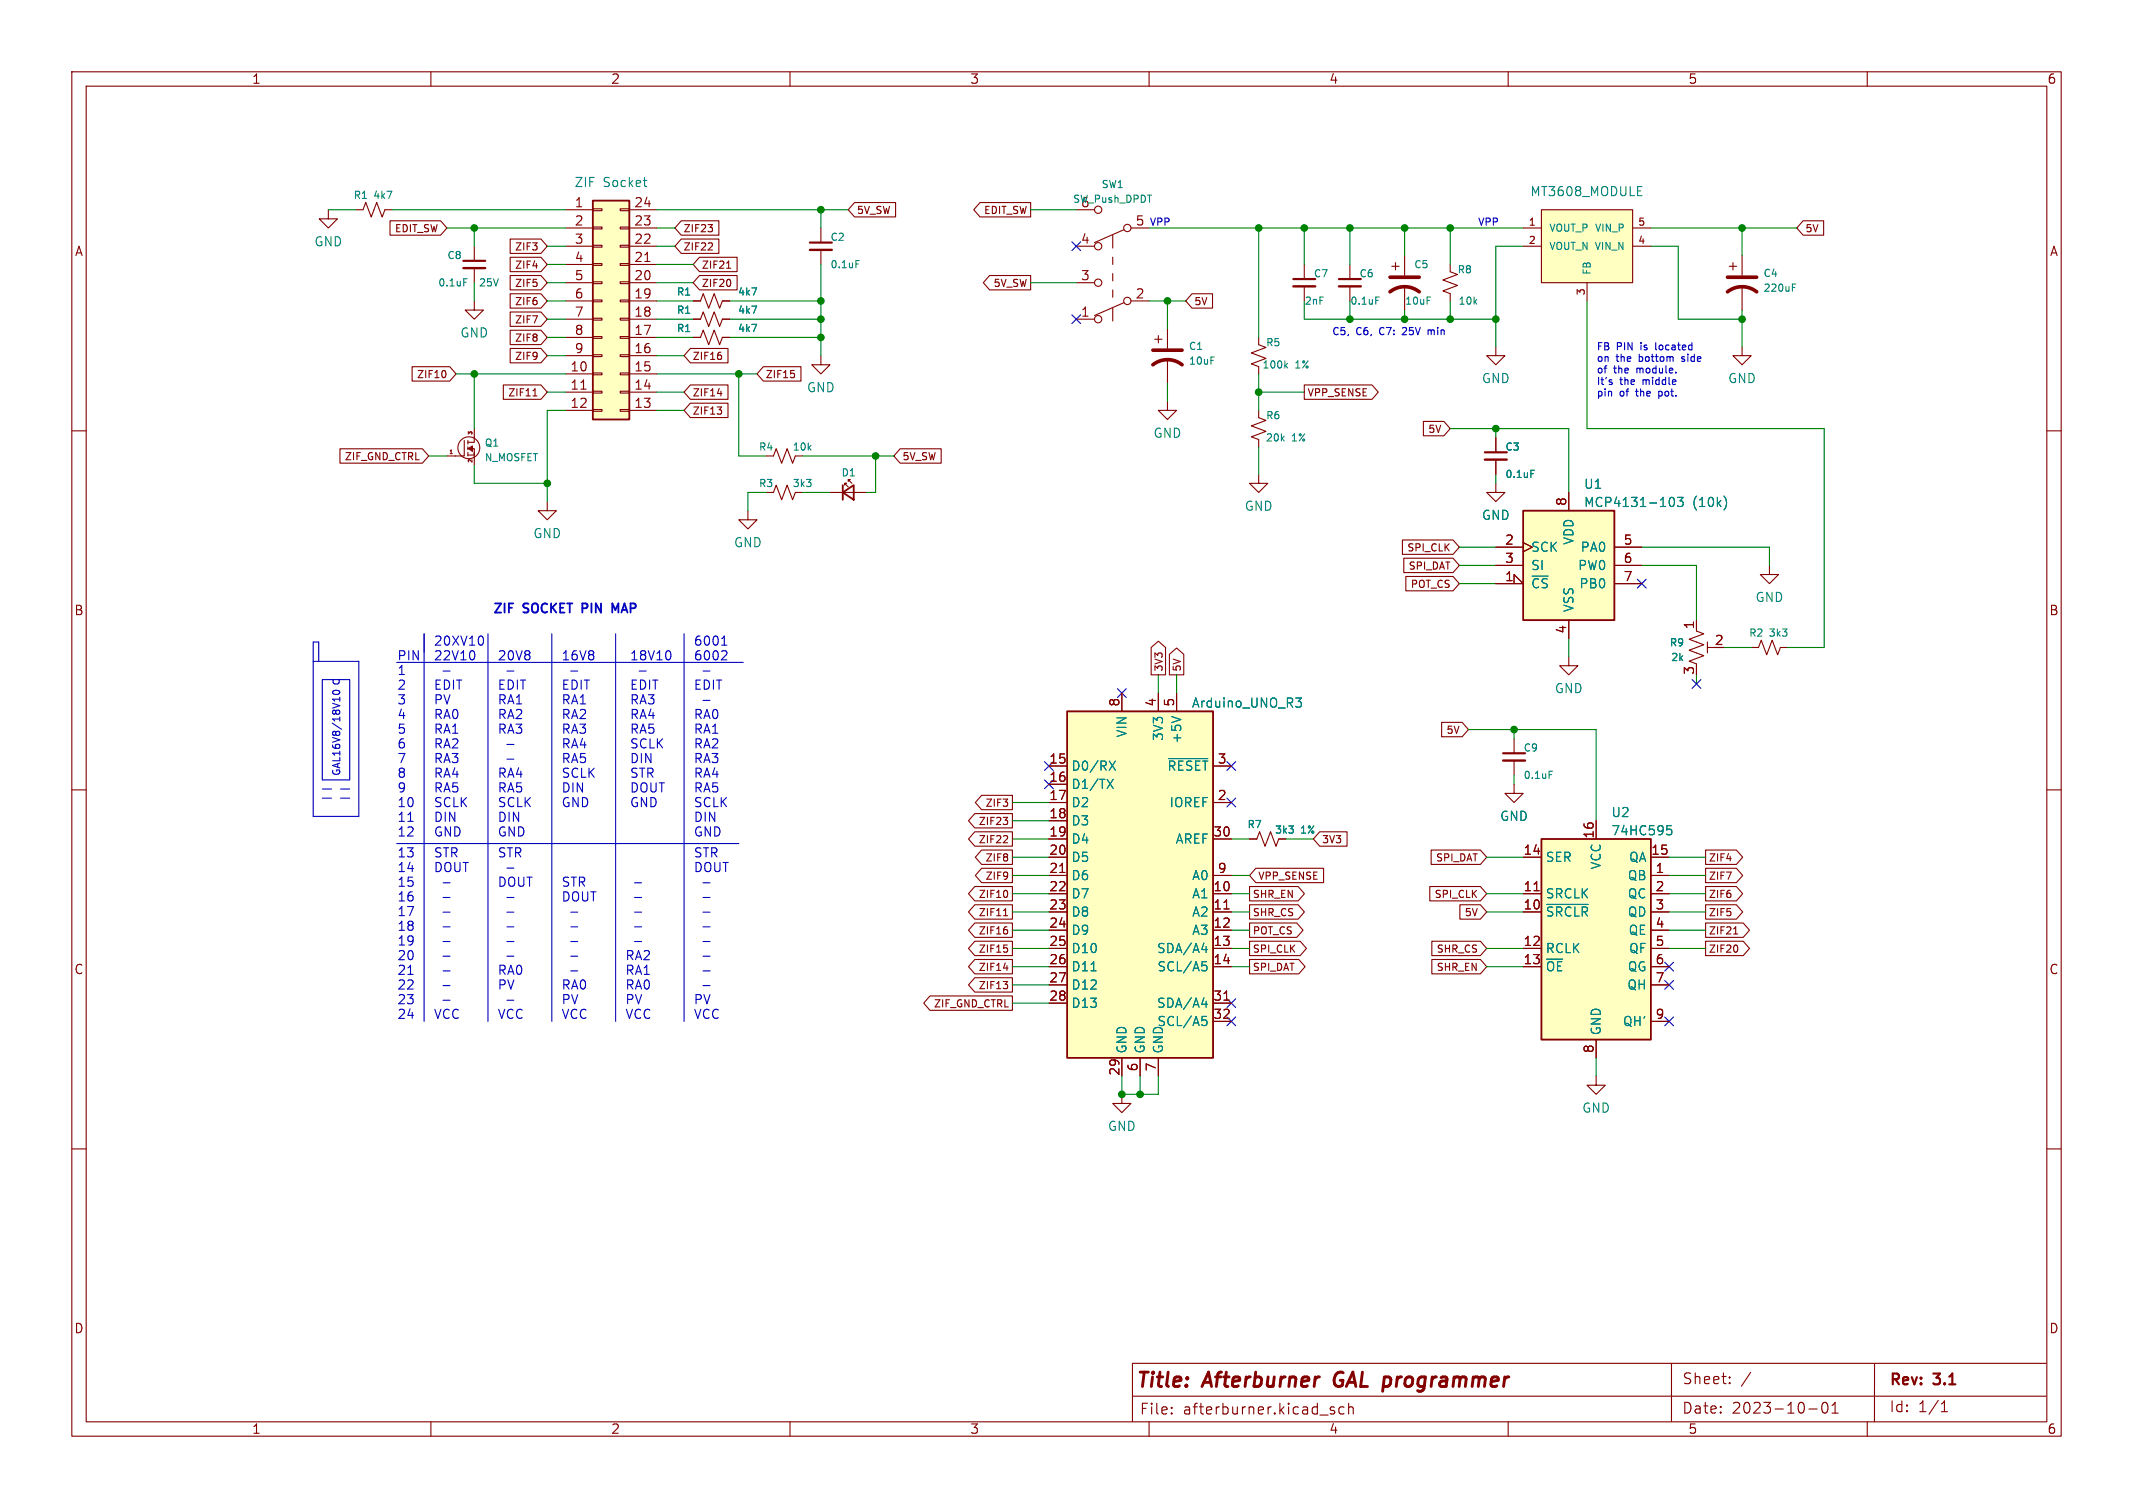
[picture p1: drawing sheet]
<svg xmlns="http://www.w3.org/2000/svg" width="297mm" height="210mm" viewBox="0 0 297 210" stroke-linecap="round" stroke-linejoin="round" font-family="sans-serif">
<g fill="none" stroke="#840000" stroke-width=".15">
<path d="M10 10h277v190h-277zM12 12h273v186h-273zM60 10v2M110 10v2M160 10v2M210 10v2M260 10v2M45.7 29.2v1.3h1.3l-1.3 1.3-1.3-1.3h1.3M49.5 29.2h1l.4-1 .8 2 .8-2 .7 2 .4-1h1M54.3 30.7h7.1l.8 1.1-.8 1h-7.1zM66 34.3v2M66 37.3v2.1"/>
<path d="M71 35.8h4.3l.9 1-.9 1h-4.3zM71 33.3h4.3l.9 1-.9 1h-4.3zM71 38.4h4.3l.9 1-.9 1h-4.3zM78.7 29.2h3.8M78.7 31.8h3.8M78.7 34.3h3.8M78.7 39.4h3.8M78.7 36.8h3.8M82.5 39.2h1.3v.3h-1.3zM82.5 36.7h1.3v.3h-1.3zM82.5 34.2h1.3v.2h-1.3zM82.5 31.6h1.3v.3h-1.3z"/>
<path d="M82.5 29.1h1.3v.2h-1.3zM86.4 39.2h1.2v.3h-1.2zM86.4 36.7h1.2v.3h-1.2zM86.4 34.2h1.2v.2h-1.2zM86.4 31.6h1.2v.3h-1.2zM86.4 29.1h1.2v.2h-1.2zM87.6 29.2h3.8M87.6 31.8h3.8M87.6 34.3h3.8M87.6 39.4h3.8M87.6 36.8h3.8M89.8 36.4h.7"/>
<path d="M94.9 30.7h5.2v2.1h-5.2l-.9-1zM94.9 33.3h5.2v2h-5.2l-.9-1zM97.4 35.8h5.2v2h-5.2l-.9-1zM97.4 38.4h5.2v2h-5.2l-.9-1zM98.6 31.3h.6l-.3 .4M98.6 34.8h.6M99.2 31.8v.4M99.2 33.9v.3M101.2 37.4h.5M101.7 39.1v.6M114.3 31.8v2M114.3 34.8v2"/>
<path d="M119 28.2h5.7v2h-5.7l-.9-1zM136.5 28.2h7v2h-7l-.9-1zM137.8 38.4h5.7v2h-5.7l-.9-1zM149.9 29.2h2.5M149.9 34.3h2.5M149.9 39.4h2.5M154.9 32.8v1.7M154.9 35.8v1M154.9 38.1v1M156.5 32l-4.1 1.8M157.5 31.8h2.5M181.6 36.8v2.1"/>
<path d="M181.6 39.9v2M188 36.8v2.1M188 39.9v2M193.8 37.1h1M194.3 36.6v1M195.6 35.6v2.8M195.6 39.9v3.3M201.9 36.8v1l1 .4-2 .8 2 .8-2 .7 1 .4v1M212.1 31.8h2.5M212.1 34.3h2.5M214.6 29.2h12.7v10.2h-12.7zM221 39.4v2.5"/>
<path d="M227.3 31.8h2.6M227.3 34.3h2.6M240.8 37.1h1M241.3 36.6v1M242.6 35.6v2.8M242.6 39.9v3.3M251.1 30.7h2.8v2.1h-2.8l-.9-1zM10 60h2M57.4 51.1h5.2l.9 1-.9 1h-5.2zM62 51.7l.1 .3-.1 .5M66 41.9v1.3h1.3l-1.3 1.3-1.2-1.3h1.2M66 59.7v1.2"/>
<path d="M70.1 53.6h5.2l.9 1-.9 1h-5.2zM71 43.4h4.3l.9 1.1-.9 1h-4.3zM71 48.5h4.3l.9 1-.9 1h-4.3zM71 46h4.3l.9 1-.9 1h-4.3zM71 40.9h4.3l.9 1-.9 1h-4.3zM74.2 55.1h.6M74.4 54.3l.1-.2v1M78.7 52.1h3.8M78.7 54.6h3.8M78.7 57.2h3.8M78.7 49.5h3.8M78.7 47h3.8"/>
<path d="M78.7 44.5h3.8M78.7 41.9h3.8M80.9 54.2h.7M82.5 57h1.3v.3h-1.3zM82.5 54.5h1.3v.2h-1.3zM82.5 51.9h1.3v.3h-1.3zM82.5 49.4h1.3v.3h-1.3zM82.5 46.9h1.3v.2h-1.3zM82.5 44.3h1.3v.3h-1.3zM82.5 41.8h1.3v.2h-1.3zM86.4 57h1.2v.3h-1.2zM86.4 54.5h1.2v.2h-1.2z"/>
<path d="M86.4 51.9h1.2v.3h-1.2zM86.4 49.4h1.2v.3h-1.2zM86.4 46.9h1.2v.2h-1.2zM86.4 44.3h1.2v.3h-1.2zM86.4 41.8h1.2v.2h-1.2zM87.6 52.1h3.8M87.6 54.6h3.8M87.6 57.2h3.8M87.6 49.5h3.8M87.6 47h3.8M87.6 44.5h3.8M87.6 41.9h3.8"/>
<path d="M96.1 56.1h5.3v2.1h-5.3l-.9-1zM96.1 53.6h5.3v2h-5.3l-.9-1zM96.1 48.5h5.3v2h-5.3l-.9-1zM96.5 47h1l.4-1 .8 2 .7-2 .8 2 .4-1h1M96.5 44.5h1l.4-1.1 .8 2.1 .7-2.1 .8 2.1 .4-1h1M96.5 41.9h1l.4-1 .8 2 .7-2 .8 2 .4-1h1M99.9 56.7h.6l-.4 .4M99.9 54.8h.6M100.4 57.2v.4M100.4 49.5v.5M106.3 51.1h5.2v2h-5.2l-.9-1zM110.6 52.1v.4"/>
<path d="M114.3 49.5v1.3h1.3l-1.3 1.3-1.3-1.3h1.3M149.9 44.5h2.5M154.9 40.4v1M154.9 42.9v1.8M156.5 42.2l-4.1 1.7M157.5 41.9h2.5M160.8 47.2h1M161.3 46.7v1.1M162.6 55.9v1.3h1.2l-1.2 1.2-1.3-1.2h1.3M162.6 45.7v2.8M162.6 50v3.3M166 40.9h2.8v2h-2.8l-.9-1z"/>
<path d="M175.3 57.2v1l1 .3-2.1 .8 2.1 .8-2.1 .7 1.1 .4v1M175.3 47v1l1 .4-2.1 .7 2.1 .8-2.1 .8 1.1 .4v1M181.6 53.6h9.4l.9 1-.9 1h-9.4zM198.2 58.7h2.9l.8 1-.8 1h-2.9zM208.3 48.3v1.2h1.2l-1.2 1.3-1.3-1.3h1.3M242.6 48.3v1.2h1.2l-1.2 1.3-1.3-1.3h1.3M285 60h2M47.3 62.5h11.5l.9 1-.9 1h-11.5zM62.2 63.5h1.2M62.7 63.2h.3M64.6 61.3v2.2h-1.2M65.2 61.3v.5"/>
<path d="M65.2 62.2v.4M65.2 63v.5M65.3 62.5l.5 .4v-.8l-.6 .4h.8v.7M65.7 62.5l.1 .1M65.8 62.2l-.4 .3 .4 .2M65.8 62.4l-.3 .1M66 63v.4h-.8M66 60.8v.8h-.8M66 63.1v1.7M76.2 69.9v1.2h1.3l-1.3 1.3-1.3-1.3h1.3M104.1 71.1v1.3h1.3l-1.3 1.3-1.2-1.3h1.2M106.7 63.5h1l.4-1 .7 2 .8-2 .8 2 .3-1h1.1"/>
<path d="M106.7 68.6h1l.4-1 .7 2 .8-2 .8 2 .3-1h1.1M115.6 68.6h5M117.6 67.6v-.3h.3h-.3l.5 .5M118.1 67.1v-.3h.3h-.3l.5 .5M125.3 62.5h5.8v2h-5.8l-.8-1zM175.3 66v1.3h1.2l-1.2 1.3-1.3-1.3h1.3M195.3 75.2h7l.9 1-.9 1h-7zM195.5 77.7h6.8l.9 1-.9 1h-6.8zM208.3 67.3v1.3h1.2l-1.2 1.3-1.3-1.3h1.3M208.3 61v2M208.3 64v2M208.3 76.2h3.8"/>
<path d="M208.3 78.7h3.8M212.1 75.6l1.3 .6-1.3 .6M218.4 68.6v2.5M224.8 76.2h3.8M224.8 78.7h3.8M246.4 78.7v1.3h1.2l-1.2 1.3-1.3-1.3h1.3M156.2 96.5v2.6M160.3 90.2l1-.9 1 .9v3.8h-2zM161.3 96.5v2.6M162.8 91.1l1-.9 1 .9v2.9h-2zM163.8 96.5v2.6M195.8 80.3h6.5l.9 1-.9 1h-6.5z"/>
<path d="M208.3 81.3h3.8l-1.3-1.3v1.3M218.4 91.4v1.3h1.3l-1.3 1.3-1.2-1.3h1.2M218.4 86.4v2.5M224.8 81.3h3.8M236.2 87.9l1 .4-2 .7 2 .8-2 .8 2 .7-2 .8 1 .4v.2M236.2 86.4v1.2M237.7 89.4v1.5M237.7 90.2h1.1M243.8 90.2h1.1l.3-1 .8 2 .8-2 .7 2 .4-1h1M10 110h2M135.7 113.3h5.3v2h-5.3l-.8-1zM135.7 115.8h5.3v2h-5.3l-.8-1z"/>
<path d="M136.7 118.4h4.3v2h-4.3l-.9-1zM136.7 110.8h4.3v2h-4.3l-.9-1zM139.7 113.8h.6l-.3 .4M140.1 116.4l.2 .2v.2l-.6 .6h.6M140.2 114.3l.1 .1-.1 .4M146 119.4h2.6M146 116.8h2.6M146 106.7h2.6M146 109.2h2.6M146 111.8h2.6M146 114.3h2.6M168.9 116.8h2.5"/>
<path d="M168.9 106.7h2.5M168.9 111.8h2.5M174 116.8h1l.4-1 .7 2.1 .8-2.1 .8 2.1 .4-1.1h1M183.8 115.8h3.8v2h-3.8l-.9-1zM199.3 118.4h6.8l.9 1-.9 1h-6.8zM200.7 100.6h2.9l.9 1-.9 1h-2.9zM210.8 109.2v1.3h1.3l-1.3 1.3-1.3-1.3h1.3M210.8 102.9v2M210.8 105.9v2.1M212.1 119.4h2.5M222.2 114.3v2.5M229.9 119.4h2.5"/>
<path d="M237.5 118.4h4.3l.9 1-.9 1h-4.3zM285 110h2M129.5 138.7h11.5v2h-11.5l-.9-1zM135.7 136.2h5.3v2h-5.3l-.8-1zM135.7 128.5h5.3v2h-5.3l-.8-1zM135.7 133.6h5.3v2h-5.3l-.8-1zM135.7 126h5.3v2h-5.3l-.8-1zM135.7 123.5h5.3v2h-5.3l-.8-1zM135.7 131.1h5.3v2h-5.3l-.8-1zM136.7 120.9h4.3v2h-4.3l-.9-1zM139.7 136.7h.6l-.3 .4M139.7 134.8h.7"/>
<path d="M139.7 127.5h.6M139.8 131.6h.5M139.9 126.7l.1-.2v1M140.2 137.1l.1 .2-.1 .3M140.2 124.1l.1 .3-.1 .5M140.2 129.5l.1 .1-.1 .4M140.2 132l.1 .2-.1 .4M146 121.9h2.6M146 127h2.6M146 124.5h2.6M146 132.1h2.6M146 134.6h2.6"/>
<path d="M146 129.5h2.6M146 137.2h2.6M146 139.7h2.6M147.6 121.5h.7M168.9 121.9h2.5M168.9 127h2.5M168.9 124.5h2.5M168.9 132.1h2.5M168.9 134.6h2.5M168.9 129.5h2.5M168.9 139.7h2.5M170.4 126.6h.7"/>
<path d="M170.4 139.3h.7M174 126h6.8l.8 1-.8 1h-6.8zM174 123.5h6.8l.8 1-.8 1h-6.8zM174 128.5h6.6l.8 1-.8 1h-6.6zM174 131.1h7l.9 1-.9 1h-7zM174 133.6h6.8l.9 1-.9 1h-6.8zM174.9 120.9h9.4v2h-9.4l-.9-1zM199.1 123.5h7l.9 1-.9 1h-7zM199.4 133.6h6.7l.9 1-.9 1h-6.7zM199.4 131.1h6.7l.9 1-.9 1h-6.7zM203.3 126h2.8l.9 1-.9 1h-2.8zM212.1 127h2.5"/>
<path d="M212.1 124.5h2.5M212.1 132.1h2.5M212.1 134.6h2.5M213.6 124h.7M229.9 121.9h2.5M229.9 127h2.5M229.9 124.5h2.5M229.9 132.1h2.5M229.9 134.6h2.5M229.9 129.5h2.5M229.9 137.2h2.5M237.5 120.9h4.3l.9 1-.9 1h-4.3z"/>
<path d="M237.5 128.5h5.2l.9 1-.9 1h-5.2zM237.5 126h4.3l.9 1-.9 1h-4.3zM237.5 131.1h5.2l.9 1-.9 1h-5.2zM237.5 123.5h4.3l.9 1-.9 1h-4.3zM241.4 130.1h.6M241.9 131.8v.6M10 160h2M156.2 152.4v1.3h1.3l-1.3 1.2-1.3-1.2h1.3M156.2 147.3v2.6M158.7 147.3v2.6M161.3 147.3v2.6M168.9 142.2h2.5"/>
<path d="M222.2 149.9v1.2h1.3l-1.3 1.3-1.2-1.3h1.2M222.2 144.8v2.5M229.9 142.2h2.5M285 160h2M60 198v2M110 198v2M157.7 194.4h127.2M160 198v2M163.1 196.8h.1l-.1 .1M163.1 196.8v.1M163.1 196v.1M163.1 196l.1 .1h-.1"/>
<path d="M185.3 196.3l.3 .1 .3 .2-.1 .2-.4 .1M185.3 196l.1-.1 .4 .1M187.1 196l-.4-.1-.3 .3v.4l.2 .2 .1 .1 .4-.1M187.8 196.1a.37 .37 0 0 1 .6 0v.8M187.8 195.4v1.5M210 198v2M232.7 189.9v8.1M240.8 192.6h.1l-.1 .1M240.8 192.6v.1M240.8 191.8v.1M240.8 191.8h.1l-.1 .1M243.8 191.1l-1.3 2"/>
<path d="M251.9 196.2h1.1M253.8 195.4a.36 .36 0 0 1 .4-.1 .36 .36 0 0 1 .2 .3 .77 .77 0 0 1-.4 1.2 .91 .91 0 0 1-.2-1.4zM255.1 196.8h.9M255.1 195.7l.4-.4v1.5M260 198v2M261 190v8M270.3 196.6h.9M270.3 195.5l.4-.4v1.5M284.9 189.9h-127.2v8.1"/>
<circle cx="152.9" cy="34.3" r=".51"/>
<circle cx="152.9" cy="39.4" r=".51"/>
<circle cx="152.9" cy="29.2" r=".51"/>
<circle cx="157" cy="31.8" r=".51"/>
<circle cx="152.9" cy="44.5" r=".51"/>
<circle cx="157" cy="41.9" r=".51"/>
<circle cx="65.3" cy="62.4" r="1.52"/>
</g>
<path d="M186.1 191.4a1.27 1.27 0 0 0-.1 1.6" fill="none" stroke="#840000" stroke-width=".4"/>
<g fill="#ffffc2" stroke="#ffffc2" stroke-width=".14">
<path d="M214.6 116.8h15.3v28h-15.3z"/>
<path d="M212.1 71.1h12.7v15.3h-12.7z"/>
<path d="M214.6 29.2h12.7v10.2h-12.7z"/>
<path d="M82.5 27.9h5.1v30.5h-5.1z"/>
<path d="M148.6 99.1h20.3v48.2h-20.3z"/>
</g>
<path d="M82.5 27.9h5.1v30.5h-5.1zM117.3 68.6l1.6-1v2zM117.3 67.6v2M212.1 71.1h12.7v15.3h-12.7zM148.6 99.1h20.3v48.2h-20.3zM214.6 116.8h15.3v28h-15.3z" fill="none" stroke="#840000" stroke-width=".25"/>
<g fill="none" stroke="#008484" stroke-width=".15">
<path d="M53.9 26.6h.7l-.5 1M64.6 38.8h.4M89.6 25.1h.4M89.9 26h.1M119.2 36.3h.5M228 27.2h.6M228 26h.6M249.6 39.6h.5M104.7 45.2h.7l-.5 1M104.7 42.6h.7l-.5 1M104.7 40.1h.7l-.5 1M168.6 49.7h.5"/>
<path d="M179 50.9l.3 .4M179.3 50.6l-.4 .4M191.6 41.4h.4M198.7 41.4h.5M249.6 40h.3M213.2 65.5h.4M232.4 69.8l.1-.4 .3-.1a.79 .79 0 0 1 0 1.2l-.3-.1-.1-.3M233.6 69.3h.8l-.5 .5 .4 .1v.5l-.2 .1h-.3l-.2-.1M240.1 69.1a1.49 1.49 0 0 1 0 1.9M163.1 99.8l1.3 .4M180.4 97.2h.8l-.4 .5 .3 .1 .1 .4-.2 .3h-.4M154.2 108.5l.8 1.3"/>
<path d="M154.5 106l.8 1.3M155 108.5l-.8 1.3M155.3 106l-.8 1.3M162.7 105.6h5.5M215.7 107.4h.5M232.1 115h.6M232.2 115.5h.3l.3 .2v.3l-.1 .2-.5 .1M151.9 135.2h.7M167.3 132.2h.8M167.3 139.9h.8M167.4 133.9h.6M167.5 134.4h.3l.3 .3v.3l-.2 .1-.4 .1"/>
<path d="M167.9 131.8v.9M167.9 139.4v.9M215.4 126h5.8M167.4 141.5h.6M167.5 142h.3l.3 .3v.3l-.2 .2h-.4"/>
</g>
<path d="M64.5 37.3h3.1M112.8 34.8h3M180.1 39.9h3M186.4 39.9h3.1M206.8 64h3M209.3 105.9h3" fill="none" stroke="#840000" stroke-width=".33"/>
<path d="M64.5 36.3h3.1M112.8 33.8h3M180.1 38.9h3M186.4 38.9h3.1M206.8 63h3M209.3 104.9h3" fill="none" stroke="#840000" stroke-width=".3"/>
<path d="M193.5 38.6h4.1M240.5 38.6h4.1M160.5 50.8a3.3 3.3 0 0 1 4.1 0M160.5 48.8h4.1M193.5 40.6a3.3 3.3 0 0 1 4.1 0M240.5 40.6a3.3 3.3 0 0 1 4.1 0" fill="none" stroke="#840000" stroke-width=".51"/>
<g fill="none" stroke="#0000c2" stroke-width=".15">
<path d="M195.3 45.7h.1M195.8 46l-.6 .6h.7M198.9 45.9v.7M199.2 46l-.2-.1-.1 .1M224.4 53.2l.1 .2-.1 .1M224.4 52.9h.1M230.5 47.7l.1 1M231 54.5v1M231 55.1l.1 .1M231.1 54.5h-.1M234.2 50.3h.1M234.2 49.7v.2"/>
<path d="M43.6 92.1h6.4v21.6h-6.4v-24.3h.8v2.7M44.9 94.6h3.8v14h-3.8zM46.7 96.1l-.3 .1-.1 .2a.53 .53 0 0 0 .5 .3 .53 .53 0 0 0 .5-.3l-.1-.2-.3-.1M47.3 97.1v.6M55.2 92.2h48.3M59.1 88.3v53.9M61.7 93.5h1M66 90.7l.1 .4-.1 .7M67.1 88.6l.2 .5v.5l-.2 .2M67.9 88.3v53.9M70.6 93.5h1M76.8 88.3v53.9"/>
<path d="M79.5 93.5h.9M85.7 88.3v53.9M89 93.5h1M93.3 90.7l.1 .4-.1 .7M95.2 88.3v53.9M97.9 93.5h1M97.9 97.5h1M100.5 89.8h.7M100.6 88.9l.3-.3v1.2M101 90.6l.2 .3v.3l-.8 .7h.8M44.9 109.9h1.3M44.9 111.2h1.3"/>
<path d="M47.4 109.9h1.3M47.4 111.2h1.3M55.2 117.5h47.7M56.8 114.4h.7M70.6 103.7h1M70.6 105.7h1M56.8 135.7h.7M61.7 125h1M61.7 127h1M61.7 129.1h1M61.7 131.1h1M61.7 133.2h1"/>
<path d="M61.7 139.3h1M61.7 122.9h1M61.7 135.2h1M61.7 137.3h1M70.6 120.9h1M70.6 125h1M70.6 127h1M70.6 129.1h1M70.6 131.1h1M70.6 133.2h1M70.6 139.3h1M79.5 127h.9"/>
<path d="M79.5 129.1h.9M79.5 131.1h.9M79.5 133.2h.9M79.5 135.2h.9M88.4 125h.9M88.4 127h.9M88.4 129.1h.9M88.4 131.1h.9M88.4 122.9h.9M97.9 125h1M97.9 127h1M97.9 129.1h1"/>
<path d="M97.9 131.1h1M97.9 133.2h1M97.9 122.9h1M97.9 135.2h1M97.9 137.3h1"/>
</g>
<path d="M81.1 84.7h.5M81.6 84h-.5v1.3M86.1 84l-.4 .9-.4-.9v1.3" fill="none" stroke="#0000c2" stroke-width=".25"/>
<g fill="none" stroke="#008400" stroke-width=".15">
<path d="M45.7 29.2h3.8M54.6 29.2h24.1M62.2 31.8h16.5M66 31.8v2.5M66 39.4v2.5M76.2 39.4h2.5M76.2 36.8h2.5M76.2 34.3h2.5M91.4 29.2h26.7M91.4 39.4h5.1M91.4 36.8h5.1M91.4 31.8h2.6"/>
<path d="M91.4 34.3h2.6M114.3 29.2v2.6M114.3 36.8v12.7M143.5 29.2h6.4M143.5 39.4h6.4M160 31.8h52.1M175.3 31.8v15.2M181.6 31.8v5M188 31.8v5M195.6 31.8v3.8M201.9 31.8v5M212.1 34.3h-3.8v14"/>
<path d="M229.9 34.3h3.8v10.2h8.9M229.9 31.8h20.3M242.6 31.8v3.8M63.5 52.1h15.2M66 52.1v7.6M76.2 41.9h2.5M76.2 44.5h2.5M76.2 47h2.5M76.2 49.5h2.5M76.2 54.6h2.5M78.7 57.2h-2.5v12.7M91.4 41.9h5.1"/>
<path d="M91.4 44.5h5.1M91.4 47h5.1M91.4 49.5h3.8M91.4 52.1h14M91.4 54.6h3.8M91.4 57.2h3.8M101.6 41.9h12.7M101.6 44.5h12.7M101.6 47h12.7M102.9 52.1v11.4h3.8M160 41.9h5.1M162.6 41.9v3.8"/>
<path d="M162.6 53.3v2.6M175.3 54.6h6.3M175.3 52.1v5.1M181.6 41.9v2.6h26.7M188 41.9v2.6M195.6 43.2v1.3M201.9 59.7h16.5v8.9M201.9 41.9v2.6M208.3 59.7v1.3M221 41.9v17.8h33v30.5h-5.1M242.6 43.2v5.1M59.7 63.5h2.5"/>
<path d="M66 64.8v2.5h10.2M106.7 68.6h-2.6v2.5M111.8 68.6h3.8M111.8 63.5h12.7M121.9 63.5v5.1h-1.3M175.3 62.2v3.8M203.2 76.2h5.1M203.2 78.7h5.1M208.3 66v1.3M228.6 76.2h17.8v2.5M228.6 78.7h7.6v7.7M161.3 94v2.5"/>
<path d="M163.8 94v2.5M203.2 81.3h5.1M218.4 88.9v2.5M236.2 94v1.3M240 90.2h3.8M141 119.4h5M141 111.8h5M141 114.3h5M141 116.8h5M171.4 116.8h2.6M179.1 116.8h3.8M204.5 101.6h17.7v12.7"/>
<path d="M207 119.4h5.1M210.8 101.6v1.3M210.8 108v1.2M232.4 119.4h5.1M141 132.1h5M141 127h5M141 124.5h5M141 139.7h5M141 137.2h5M141 134.6h5M141 121.9h5M141 129.5h5"/>
<path d="M171.4 132.1h2.6M171.4 127h2.6M171.4 124.5h2.6M171.4 134.6h2.6M171.4 121.9h2.6M171.4 129.5h2.6M207 132.1h5.1M207 127h5.1M207 124.5h5.1M207 134.6h5.1M232.4 132.1h5.1M232.4 127h5.1"/>
<path d="M232.4 124.5h5.1M232.4 121.9h5.1M232.4 129.5h5.1M156.2 149.9v2.5h5.1v-2.5M158.7 149.9v2.5M222.2 147.3v2.6"/>
</g>
<g fill="none" stroke="#000084" stroke-width=".15">
<path d="M149.3 33.7l1.2 1.2M150.5 33.7l-1.2 1.2M149.3 43.8l1.2 1.3M150.5 43.8l-1.2 1.3M155.6 95.9l1.2 1.2M156.8 95.9l-1.2 1.2M228 80.7l1.2 1.2M229.2 80.7l-1.2 1.2M235.6 94.6l1.2 1.3M236.8 94.6l-1.2 1.3M145.4 106.1l1.3 1.2M145.4 108.6l1.3 1.2"/>
<path d="M146.7 106.1l-1.3 1.2M146.7 108.6l-1.3 1.2M170.8 111.2l1.3 1.2M170.8 106.1l1.3 1.2M172.1 111.2l-1.3 1.2M172.1 106.1l-1.3 1.2M170.8 139.1l1.3 1.2M172.1 139.1l-1.3 1.2M231.8 136.6l1.2 1.2M231.8 134l1.2 1.2M233 136.6l-1.2 1.2M233 134l-1.2 1.2"/>
<path d="M170.8 141.6l1.3 1.2M172.1 141.6l-1.3 1.2M231.8 141.6l1.2 1.2M233 141.6l-1.2 1.2"/>
</g>
<g fill="#008400" stroke="#008400" stroke-width=".15">
<circle cx="195.6" cy="31.8" r=".46"/>
<circle cx="208.3" cy="59.7" r=".46"/>
<circle cx="188" cy="44.5" r=".46"/>
<circle cx="195.6" cy="44.5" r=".46"/>
<circle cx="162.6" cy="41.9" r=".46"/>
<circle cx="188" cy="31.8" r=".46"/>
<circle cx="181.6" cy="31.8" r=".46"/>
<circle cx="175.3" cy="31.8" r=".46"/>
<circle cx="175.3" cy="54.6" r=".46"/>
<circle cx="242.6" cy="31.8" r=".46"/>
<circle cx="208.3" cy="44.5" r=".46"/>
<circle cx="201.9" cy="44.5" r=".46"/>
<circle cx="201.9" cy="31.8" r=".46"/>
<circle cx="242.6" cy="44.5" r=".46"/>
<circle cx="210.8" cy="101.6" r=".46"/>
<circle cx="158.7" cy="152.4" r=".46"/>
<circle cx="156.2" cy="152.4" r=".46"/>
<circle cx="121.9" cy="63.5" r=".46"/>
<circle cx="102.9" cy="52.1" r=".46"/>
<circle cx="114.3" cy="41.9" r=".46"/>
<circle cx="114.3" cy="44.5" r=".46"/>
<circle cx="114.3" cy="47" r=".46"/>
<circle cx="114.3" cy="29.2" r=".46"/>
<circle cx="76.2" cy="67.3" r=".46"/>
<circle cx="66" cy="52.1" r=".46"/>
<circle cx="66" cy="31.8" r=".46"/>
</g>
<g font-size="2.8" fill="#840000">
<text x="158.1" y="193.8">Title:</text>
<text x="167.7" y="193.8">Afterburner</text>
<text x="186.6" y="193.8">GAL programmer</text>
</g>
<g font-size="2.1" fill="#840000">
<text x="158.6" y="197.2">File:</text>
<text x="164.7" y="197.2">afterburner.kicad_sch</text>
<text x="234.1" y="197.1">Date:</text>
<text x="234.2" y="193">Sheet:</text>
<text x="241.2" y="197.1">2023-10-01</text>
<text x="263" y="193.3">Rev:</text>
<text x="263" y="196.9">Id:</text>
<text x="267.1" y="196.9">1/1</text>
<text x="269.4" y="193.3">3.1</text>
</g>
<g font-size="1.8" fill="#840000">
<text x="35" y="11.9">1</text>
<text x="85" y="11.9">2</text>
<text x="135" y="11.9">3</text>
<text x="185" y="11.9">4</text>
<text x="235" y="11.9">5</text>
<text x="285" y="11.9">6</text>
<text x="79.9" y="29">1</text>
<text x="88.2" y="29">24</text>
<text x="10.3" y="35.9">A</text>
<text x="79.9" y="31.5">2</text>
<text x="79.9" y="34">3</text>
<text x="88.2" y="34">22</text>
<text x="88.2" y="31.5">23</text>
<text x="150.4" y="34">4</text>
<text x="158" y="31.5">5</text>
<text x="285.3" y="35.9">A</text>
<text x="79.9" y="36.6">4</text>
<text x="79.9" y="39.1">5</text>
<text x="79.9" y="41.7">6</text>
<text x="88.2" y="41.7">19</text>
<text x="88.2" y="39.1">20</text>
<text x="88.2" y="36.6">21</text>
<text x="150.4" y="39.1">3</text>
<text x="158" y="41.7">2</text>
<text x="79.9" y="44.2">7</text>
<text x="79.9" y="46.7">8</text>
<text x="88.2" y="46.7">17</text>
<text x="88.2" y="44.2">18</text>
<text x="150.4" y="44.2">1</text>
<text x="79.3" y="51.8">10</text>
<text x="79.9" y="49.3">9</text>
<text x="88.2" y="51.8">15</text>
<text x="88.2" y="49.3">16</text>
<text x="79.3" y="54.4">11</text>
<text x="79.3" y="56.9">12</text>
<text x="88.2" y="56.9">13</text>
<text x="88.2" y="54.4">14</text>
<text x="218.2" y="70.6" transform="rotate(-90 218.2 70.6)">8</text>
<text x="209.5" y="75.9">2</text>
<text x="226" y="75.9">5</text>
<text x="209.5" y="81">1</text>
<text x="209.5" y="78.5">3</text>
<text x="226" y="78.5">6</text>
<text x="226" y="81">7</text>
<text x="10.3" y="85.9">B</text>
<text x="218.2" y="88.3" transform="rotate(-90 218.2 88.3)">4</text>
<text x="236" y="87.7" transform="rotate(-90 236 87.7)">1</text>
<text x="238.7" y="89.9">2</text>
<text x="285.3" y="85.9">B</text>
<text x="236" y="94.1" transform="rotate(-90 236 94.1)">3</text>
<text x="156" y="98.5" transform="rotate(-90 156 98.5)">8</text>
<text x="161" y="98.5" transform="rotate(-90 161 98.5)">4</text>
<text x="163.6" y="98.5" transform="rotate(-90 163.6 98.5)">5</text>
<text x="146" y="106.4">15</text>
<text x="169.5" y="106.4">3</text>
<text x="146" y="109">16</text>
<text x="146" y="111.5">17</text>
<text x="169.5" y="111.5">2</text>
<text x="146" y="114">18</text>
<text x="146" y="116.6">19</text>
<text x="146" y="119.1">20</text>
<text x="168.9" y="116.6">30</text>
<text x="212" y="119.1">14</text>
<text x="222" y="116.9" transform="rotate(-90 222 116.9)">16</text>
<text x="229.8" y="119.1">15</text>
<text x="146" y="121.7">21</text>
<text x="146" y="124.2">22</text>
<text x="168.9" y="124.2">10</text>
<text x="169.5" y="121.7">9</text>
<text x="212" y="124.2">11</text>
<text x="230.4" y="121.7">1</text>
<text x="230.4" y="124.2">2</text>
<text x="146" y="126.7">23</text>
<text x="146" y="129.3">24</text>
<text x="146" y="131.8">25</text>
<text x="168.9" y="126.7">11</text>
<text x="168.9" y="129.3">12</text>
<text x="168.9" y="131.8">13</text>
<text x="212" y="126.7">10</text>
<text x="212" y="131.8">12</text>
<text x="230.4" y="126.7">3</text>
<text x="230.4" y="129.3">4</text>
<text x="230.4" y="131.8">5</text>
<text x="10.3" y="135.9">C</text>
<text x="146" y="134.4">26</text>
<text x="146" y="136.9">27</text>
<text x="168.9" y="134.4">14</text>
<text x="212" y="134.4">13</text>
<text x="230.4" y="134.4">6</text>
<text x="230.4" y="136.9">7</text>
<text x="285.3" y="135.9">C</text>
<text x="146" y="139.4">28</text>
<text x="168.9" y="139.4">31</text>
<text x="168.9" y="142">32</text>
<text x="230.4" y="142">9</text>
<text x="156" y="149.9" transform="rotate(-90 156 149.9)">29</text>
<text x="158.5" y="149.3" transform="rotate(-90 158.5 149.3)">6</text>
<text x="161" y="149.3" transform="rotate(-90 161 149.3)">7</text>
<text x="222" y="146.8" transform="rotate(-90 222 146.8)">8</text>
<text x="10.3" y="185.9">D</text>
<text x="285.3" y="185.9">D</text>
<text x="35" y="199.9">1</text>
<text x="85" y="199.9">2</text>
<text x="135" y="199.9">3</text>
<text x="185" y="199.9">4</text>
<text x="235" y="199.9">5</text>
<text x="285" y="199.9">6</text>
</g>
<g font-size="1.8" fill="#008484">
<text x="79.9" y="26.3">ZIF</text>
<text x="84" y="26.3">Socket</text>
<text x="150.4" y="29">6</text>
<text x="213" y="27.5">MT3608_MODULE</text>
<text x="43.7" y="34.5">GND</text>
<text x="64" y="47.2">GND</text>
<text x="206.2" y="53.6">GND</text>
<text x="240.5" y="53.6">GND</text>
<text x="112.3" y="54.8">GND</text>
<text x="160.5" y="61.2">GND</text>
<text x="173.2" y="71.3">GND</text>
<text x="220.5" y="68.3">U1</text>
<text x="220.5" y="70.8">MCP4131-103</text>
<text x="235.7" y="70.8">(10k)</text>
<text x="74.2" y="75.2">GND</text>
<text x="102.1" y="76.4">GND</text>
<text x="206.2" y="72.6">GND</text>
<text x="213.1" y="77.1">SCK</text>
<text x="219.3" y="76" transform="rotate(-90 219.3 76)">VDD</text>
<text x="220" y="77.1">PA0</text>
<text x="213.1" y="82.1">~{CS}</text>
<text x="213.1" y="79.6">SI</text>
<text x="219.6" y="79.6">PW0</text>
<text x="219.8" y="82.1">PB0</text>
<text x="219.3" y="85.3" transform="rotate(-90 219.3 85.3)">VSS</text>
<text x="244.3" y="84">GND</text>
<text x="165.9" y="98.8">Arduino_UNO_R3</text>
<text x="216.4" y="96.7">GND</text>
<text x="149.1" y="107.5">D0/RX</text>
<text x="157.1" y="102.8" transform="rotate(-90 157.1 102.8)">VIN</text>
<text x="162.2" y="103.3" transform="rotate(-90 162.2 103.3)">3V3</text>
<text x="162.5" y="107.5">~{RESET}</text>
<text x="164.7" y="103.6" transform="rotate(-90 164.7 103.6)">+5V</text>
<text x="149.1" y="110.1">D1/TX</text>
<text x="149.1" y="112.6">D2</text>
<text x="162.8" y="112.6">IOREF</text>
<text x="149.1" y="115.2">D3</text>
<text x="149.1" y="117.7">D4</text>
<text x="163.6" y="117.7">AREF</text>
<text x="208.8" y="114.5">GND</text>
<text x="224.3" y="114">U2</text>
<text x="224.3" y="116.5">74HC595</text>
<text x="149.1" y="120.2">D5</text>
<text x="149.1" y="122.8">D6</text>
<text x="149.1" y="125.3">D7</text>
<text x="165.9" y="125.3">A1</text>
<text x="165.9" y="122.8">A0</text>
<text x="215.1" y="125.3">SRCLK</text>
<text x="215.1" y="120.2">SER</text>
<text x="223.1" y="121.2" transform="rotate(-90 223.1 121.2)">VCC</text>
<text x="226.6" y="122.8">QB</text>
<text x="226.6" y="125.3">QC</text>
<text x="226.7" y="120.2">QA</text>
<text x="149.1" y="127.9">D8</text>
<text x="149.1" y="130.4">D9</text>
<text x="165.9" y="127.9">A2</text>
<text x="165.9" y="130.4">A3</text>
<text x="215.1" y="127.9">~{SRCLR}</text>
<text x="226.6" y="127.9">QD</text>
<text x="226.7" y="130.4">QE</text>
<text x="149.1" y="132.9">D10</text>
<text x="149.1" y="135.5">D11</text>
<text x="161" y="132.9">SDA/A4</text>
<text x="161.1" y="135.5">SCL/A5</text>
<text x="215.1" y="132.9">RCLK</text>
<text x="215.1" y="135.5">~{OE}</text>
<text x="226.6" y="135.5">QG</text>
<text x="226.7" y="132.9">QF</text>
<text x="149.1" y="138">D12</text>
<text x="149.1" y="140.6">D13</text>
<text x="161" y="140.6">SDA/A4</text>
<text x="161.1" y="143.1">SCL/A5</text>
<text x="225.9" y="143.1">QH'</text>
<text x="226.5" y="138">QH</text>
<text x="157.1" y="146.8" transform="rotate(-90 157.1 146.8)">GND</text>
<text x="159.6" y="146.8" transform="rotate(-90 159.6 146.8)">GND</text>
<text x="162.2" y="146.8" transform="rotate(-90 162.2 146.8)">GND</text>
<text x="223.1" y="144.3" transform="rotate(-90 223.1 144.3)">GND</text>
<text x="220.2" y="155.2">GND</text>
<text x="154.2" y="157.7">GND</text>
</g>
<g font-size="1.8" fill="#0000c2">
<text x="68.6" y="85.5">ZIF</text>
<text x="73" y="85.5">SOCKET</text>
<text x="81.6" y="85.5">PIN</text>
<text x="86.3" y="85.5">MAP</text>
<text x="47.4" y="95.6" transform="rotate(-90 47.4 95.6)">c</text>
<text x="55.2" y="92.1">PIN</text>
<text x="55.2" y="94.1">1</text>
<text x="60.3" y="90">20XV10</text>
<text x="60.3" y="92.1">22V10</text>
<text x="69.2" y="92.1">20V8</text>
<text x="78.1" y="92.1">16V8</text>
<text x="87.6" y="92.1">18V10</text>
<text x="96.5" y="90">6001</text>
<text x="96.5" y="92.1">6002</text>
<text x="55.2" y="96.1">2</text>
<text x="55.2" y="98.2">3</text>
<text x="55.2" y="100.2">4</text>
<text x="60.3" y="96.1">EDIT</text>
<text x="60.3" y="98.2">PV</text>
<text x="60.3" y="100.2">RA0</text>
<text x="69.2" y="96.1">EDIT</text>
<text x="69.2" y="98.2">RA1</text>
<text x="69.2" y="100.2">RA2</text>
<text x="78.1" y="96.1">EDIT</text>
<text x="78.1" y="98.2">RA1</text>
<text x="78.1" y="100.2">RA2</text>
<text x="87.6" y="96.1">EDIT</text>
<text x="87.6" y="98.2">RA3</text>
<text x="87.6" y="100.2">RA4</text>
<text x="96.5" y="96.1">EDIT</text>
<text x="96.5" y="100.2">RA0</text>
<text x="55.2" y="102.3">5</text>
<text x="55.2" y="104.3">6</text>
<text x="55.2" y="106.4">7</text>
<text x="60.3" y="102.3">RA1</text>
<text x="60.3" y="104.3">RA2</text>
<text x="60.3" y="106.4">RA3</text>
<text x="69.2" y="102.3">RA3</text>
<text x="78.1" y="102.3">RA3</text>
<text x="78.1" y="104.3">RA4</text>
<text x="78.1" y="106.4">RA5</text>
<text x="87.6" y="102.3">RA5</text>
<text x="87.6" y="104.3">SCLK</text>
<text x="87.6" y="106.4">DIN</text>
<text x="96.5" y="102.3">RA1</text>
<text x="96.5" y="104.3">RA2</text>
<text x="96.5" y="106.4">RA3</text>
<text x="55.2" y="108.4">8</text>
<text x="55.2" y="110.5">9</text>
<text x="55.2" y="112.5">10</text>
<text x="60.3" y="108.4">RA4</text>
<text x="60.3" y="110.5">RA5</text>
<text x="60.3" y="112.5">SCLK</text>
<text x="69.2" y="108.4">RA4</text>
<text x="69.2" y="110.5">RA5</text>
<text x="69.2" y="112.5">SCLK</text>
<text x="78.1" y="108.4">SCLK</text>
<text x="78.1" y="110.5">DIN</text>
<text x="78.1" y="112.5">GND</text>
<text x="87.6" y="108.4">STR</text>
<text x="87.6" y="110.5">DOUT</text>
<text x="87.6" y="112.5">GND</text>
<text x="96.5" y="108.4">RA4</text>
<text x="96.5" y="110.5">RA5</text>
<text x="96.5" y="112.5">SCLK</text>
<text x="55.2" y="114.5">11</text>
<text x="55.2" y="116.6">12</text>
<text x="55.2" y="119.5">13</text>
<text x="60.3" y="114.5">DIN</text>
<text x="60.3" y="116.6">GND</text>
<text x="60.3" y="119.5">STR</text>
<text x="69.2" y="119.5">STR</text>
<text x="69.2" y="114.5">DIN</text>
<text x="69.2" y="116.6">GND</text>
<text x="96.5" y="119.5">STR</text>
<text x="96.5" y="114.5">DIN</text>
<text x="96.5" y="116.6">GND</text>
<text x="55.2" y="121.5">14</text>
<text x="55.2" y="123.6">15</text>
<text x="55.2" y="125.6">16</text>
<text x="60.3" y="121.5">DOUT</text>
<text x="69.2" y="123.6">DOUT</text>
<text x="78.1" y="123.6">STR</text>
<text x="78.1" y="125.6">DOUT</text>
<text x="96.5" y="121.5">DOUT</text>
<text x="55.2" y="127.7">17</text>
<text x="55.2" y="129.7">18</text>
<text x="55.2" y="131.8">19</text>
<text x="55.2" y="133.8">20</text>
<text x="55.2" y="135.9">21</text>
<text x="55.2" y="137.9">22</text>
<text x="69.2" y="135.9">RA0</text>
<text x="69.2" y="137.9">PV</text>
<text x="78.1" y="137.9">RA0</text>
<text x="87" y="133.8">RA2</text>
<text x="87" y="135.9">RA1</text>
<text x="87" y="137.9">RA0</text>
<text x="55.2" y="139.9">23</text>
<text x="55.2" y="142">24</text>
<text x="60.3" y="142">VCC</text>
<text x="69.2" y="142">VCC</text>
<text x="78.1" y="139.9">PV</text>
<text x="78.1" y="142">VCC</text>
<text x="87" y="139.9">PV</text>
<text x="87" y="142">VCC</text>
<text x="96.5" y="139.9">PV</text>
<text x="96.5" y="142">VCC</text>
</g>
<g font-size="1.4" fill="#008484">
<text x="49.1" y="27.9">R1</text>
<text x="51.9" y="27.9">4k7</text>
<text x="149.3" y="28.5">SW_Push_DPDT</text>
<text x="153.3" y="26.4">SW1</text>
<text x="115.5" y="33.7">C2</text>
<text x="215.6" y="32.5">VOUT_P VIN_P</text>
<text x="215.6" y="35">VOUT_N VIN_N</text>
<text x="60.9" y="40.1">0.1uF</text>
<text x="62.2" y="36.3">C8</text>
<text x="67.1" y="40.1">25V</text>
<text x="94.1" y="41.4">R1</text>
<text x="102.7" y="41.4">4k7</text>
<text x="115.5" y="37.6">0.1uF</text>
<text x="182.8" y="38.8">C7</text>
<text x="189.2" y="38.8">C6</text>
<text x="196.8" y="37.6">C5</text>
<text x="202.9" y="38.3">R8</text>
<text x="221.7" y="38.4" transform="rotate(-90 221.7 38.4)">FB</text>
<text x="245.4" y="38.8">C4</text>
<text x="245.4" y="40.8">220uF</text>
<text x="94.1" y="46.4">R1</text>
<text x="94.1" y="43.9">R1</text>
<text x="102.7" y="46.4">4k7</text>
<text x="102.7" y="43.9">4k7</text>
<text x="181.6" y="42.6">2nF</text>
<text x="187.9" y="42.6">0.1uF</text>
<text x="195.5" y="42.6">10uF</text>
<text x="203" y="42.6">10k</text>
<text x="165.4" y="48.9">C1</text>
<text x="165.4" y="51">10uF</text>
<text x="175.7" y="51.5">100k</text>
<text x="176.2" y="48.4">R5</text>
<text x="180.4" y="51.5">1%</text>
<text x="176.2" y="58.6">R6</text>
<text x="67.4" y="62.4">Q1</text>
<text x="67.4" y="64.4">N_MOSFET</text>
<text x="105.6" y="63">R4</text>
<text x="110.3" y="63">10k</text>
<text x="176.2" y="61.7">20k</text>
<text x="179.9" y="61.7">1%</text>
<text x="209.5" y="63">C3</text>
<text x="105.6" y="68">R3</text>
<text x="110.3" y="68">3k3</text>
<text x="117.1" y="66.6">D1</text>
<text x="209.5" y="66.8">0.1uF</text>
<text x="243.4" y="88.9">R2</text>
<text x="246.2" y="88.9">3k3</text>
<text x="232.4" y="90.2">R9</text>
<text x="232.6" y="92.3">2k</text>
<text x="212" y="104.9">C9</text>
<text x="212" y="108.7">0.1uF</text>
<text x="173.6" y="115.5">R7</text>
<text x="177.4" y="116.3">3k3</text>
<text x="181.2" y="116.3">1%</text>
</g>
<g font-size="1.4" fill="#840000">
<text x="54.8" y="32.6">EDIT_SW</text>
<text x="71.6" y="35.1">ZIF3</text>
<text x="95.1" y="32.6">ZIF23</text>
<text x="95.1" y="35.1">ZIF22</text>
<text x="119.2" y="30">5V_SW</text>
<text x="136.9" y="30">EDIT_SW</text>
<text x="212.8" y="31.5">1</text>
<text x="212.8" y="34">2</text>
<text x="228" y="34">4</text>
<text x="228" y="31.5">5</text>
<text x="251.3" y="32.6">5V</text>
<text x="71.6" y="37.6">ZIF4</text>
<text x="71.6" y="40.2">ZIF5</text>
<text x="97.6" y="37.6">ZIF21</text>
<text x="97.6" y="40.2">ZIF20</text>
<text x="138.2" y="40.2">5V_SW</text>
<text x="220.7" y="41.2" transform="rotate(-90 220.7 41.2)">3</text>
<text x="71.6" y="45.3">ZIF7</text>
<text x="71.6" y="47.8">ZIF8</text>
<text x="71.6" y="42.7">ZIF6</text>
<text x="166.2" y="42.7">5V</text>
<text x="57.9" y="52.9">ZIF10</text>
<text x="71.6" y="50.3">ZIF9</text>
<text x="96.4" y="50.3">ZIF16</text>
<text x="106.5" y="52.9">ZIF15</text>
<text x="70.6" y="55.4">ZIF11</text>
<text x="96.4" y="58">ZIF13</text>
<text x="96.4" y="55.4">ZIF14</text>
<text x="182" y="55.4">VPP_SENSE</text>
<text x="47.9" y="64.3">ZIF_GND_CTRL</text>
<text x="125.6" y="64.3">5V_SW</text>
<text x="198.7" y="60.5">5V</text>
<text x="195.8" y="77">SPI_CLK</text>
<text x="196" y="79.5">SPI_DAT</text>
<text x="196.3" y="82.1">POT_CS</text>
<text x="162.1" y="93.6" transform="rotate(-90 162.1 93.6)">3V3</text>
<text x="164.6" y="93.6" transform="rotate(-90 164.6 93.6)">5V</text>
<text x="201.3" y="102.4">5V</text>
<text x="137.1" y="112.6">ZIF3</text>
<text x="136.1" y="115.1">ZIF23</text>
<text x="136.1" y="117.6">ZIF22</text>
<text x="184" y="117.6">3V3</text>
<text x="136.1" y="125.3">ZIF10</text>
<text x="137.1" y="120.2">ZIF8</text>
<text x="137.1" y="122.7">ZIF9</text>
<text x="174.4" y="125.3">SHR_EN</text>
<text x="175.1" y="122.7">VPP_SENSE</text>
<text x="199.6" y="125.3">SPI_CLK</text>
<text x="199.8" y="120.2">SPI_DAT</text>
<text x="237.9" y="122.7">ZIF7</text>
<text x="237.9" y="120.2">ZIF4</text>
<text x="237.9" y="125.3">ZIF6</text>
<text x="136.1" y="130.3">ZIF16</text>
<text x="136.1" y="127.8">ZIF11</text>
<text x="174.4" y="127.8">SHR_CS</text>
<text x="174.4" y="130.3">POT_CS</text>
<text x="203.8" y="127.8">5V</text>
<text x="237.9" y="130.3">ZIF21</text>
<text x="237.9" y="127.8">ZIF5</text>
<text x="136.1" y="138">ZIF13</text>
<text x="136.1" y="135.4">ZIF14</text>
<text x="136.1" y="132.9">ZIF15</text>
<text x="174.4" y="132.9">SPI_CLK</text>
<text x="174.4" y="135.4">SPI_DAT</text>
<text x="199.9" y="135.4">SHR_EN</text>
<text x="199.9" y="132.9">SHR_CS</text>
<text x="237.9" y="132.9">ZIF20</text>
<text x="129.9" y="140.5">ZIF_GND_CTRL</text>
</g>
<g font-size="1.4" fill="#0000c2">
<text x="160" y="31.5">VPP</text>
<text x="205.7" y="31.5">VPP</text>
<text x="185.4" y="46.7">C5,</text>
<text x="188.9" y="46.7">C6,</text>
<text x="192.3" y="46.7">C7:</text>
<text x="195.8" y="46.7">25V</text>
<text x="199.5" y="46.7">min</text>
<text x="222.2" y="48.9">FB</text>
<text x="222.2" y="50.5">on</text>
<text x="222.2" y="52.1">of</text>
<text x="222.2" y="53.7">It's</text>
<text x="224.7" y="52.1">the</text>
<text x="225.1" y="50.5">the</text>
<text x="225.1" y="48.9">PIN</text>
<text x="225.6" y="53.7">the</text>
<text x="228.1" y="52.1">module.</text>
<text x="228.4" y="50.5">bottom</text>
<text x="228.7" y="48.9">is</text>
<text x="229" y="53.7">middle</text>
<text x="231" y="48.9">located</text>
<text x="234.6" y="50.5">side</text>
<text x="222.2" y="55.3">pin</text>
<text x="225.6" y="55.3">of</text>
<text x="228.1" y="55.3">the</text>
<text x="231.4" y="55.3">pot.</text>
<text x="47.4" y="108.1" transform="rotate(-90 47.4 108.1)">GAL16V8/18V10</text>
</g>
<g font-size=".7" fill="#840000">
<text x="62.4" y="63.2">1</text>
<text x="65.8" y="64.6" transform="rotate(-90 65.8 64.6)">2</text>
<text x="65.8" y="60.7" transform="rotate(-90 65.8 60.7)">3</text>
</g>
</svg>
